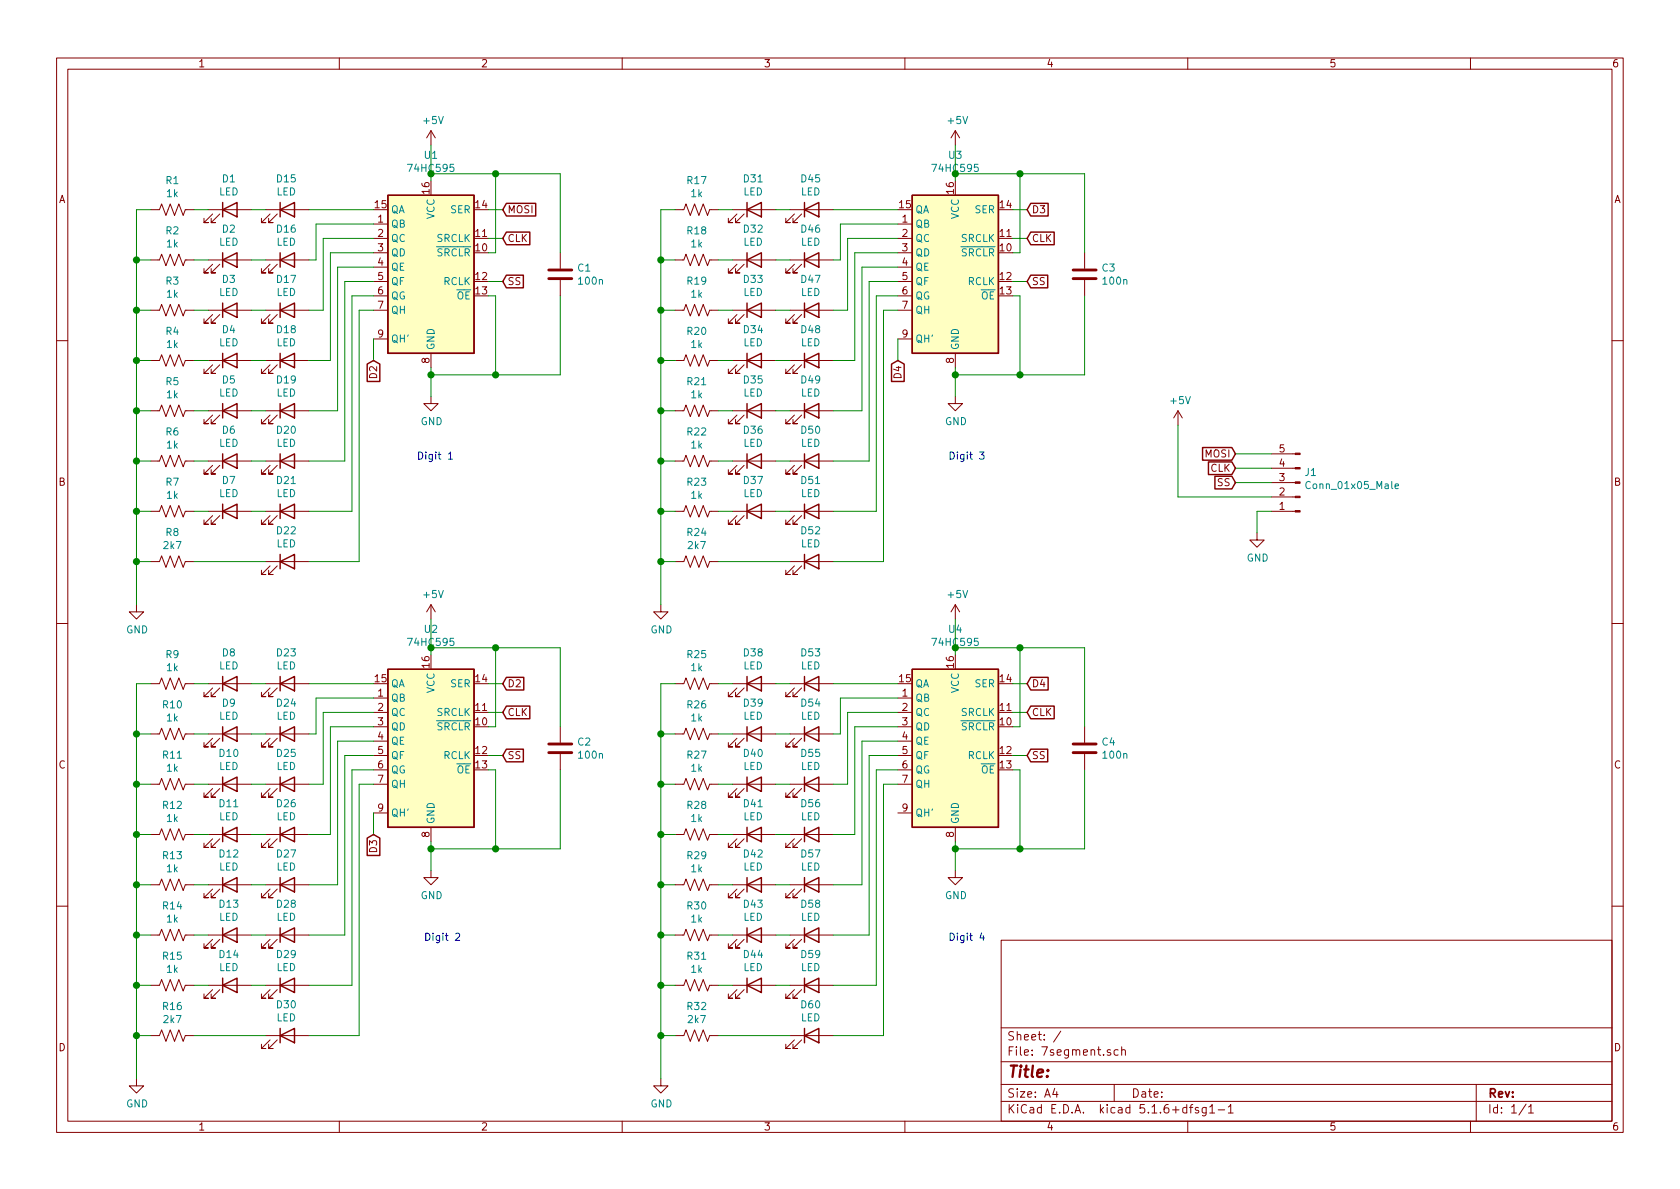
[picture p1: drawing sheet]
<svg xmlns="http://www.w3.org/2000/svg" width="297mm" height="210mm" viewBox="0 0 297 210" stroke-linecap="round" stroke-linejoin="round" font-family="sans-serif">
<g fill="none" stroke="#840000" stroke-width=".18">
<path d="M10 10.3h277v189.9h-277zM12 12.2h273v186.1h-273zM60 10.3v1.9M110 10.3v1.9M160 10.3v1.9M210 10.3v1.9M260 10.3v1.9M26.7 37.1h1.5l.4-1 .7 2 .8-2 .8 2 .7-2 .8 2 .4-1h1.5M36.8 37.1h7.6M37.6 37.8l-1.5 1.6h.7h-.7v-.8M38.9 37.8l-1.6 1.6h.8h-.8v-.8M47 37.1h7.6"/>
<path d="M47.8 37.8l-1.6 1.6h.8h-.8v-.8M49 37.8l-1.5 1.6h.8h-.8v-.8M66 39.6h2.6M76.2 23.1v2.5M76.2 23.1l-.8 1.3M76.2 23.1l.8 1.3M119.4 37.1h1.5l.4-1 .7 2 .8-2 .8 2 .7-2 .8 2 .4-1h1.5M129.5 37.1h7.7M130.3 37.8l-1.5 1.6h.7h-.7v-.8M131.6 37.8l-1.6 1.6h.8h-.8v-.8M139.7 37.1h7.6M140.5 37.8l-1.6 1.6h.8h-.8v-.8"/>
<path d="M141.7 37.8l-1.5 1.6h.8h-.8v-.8M158.7 39.6h2.6M168.9 23.1v2.5M168.9 23.1l-.8 1.3M168.9 23.1l.8 1.3M26.7 46h1.5l.4-1 .7 2 .8-2 .8 2 .7-2 .8 2 .4-1h1.5M26.7 54.9h1.5l.4-1.1 .7 2.1 .8-2.1 .8 2.1 .7-2.1 .8 2.1 .4-1h1.5M36.8 46h7.6M36.8 54.9h7.6M37.6 46.7l-1.5 1.6h.7h-.7v-.8M37.6 55.6l-1.5 1.5h.7h-.7v-.7M38.9 46.7l-1.6 1.6h.8h-.8v-.8"/>
<path d="M38.9 55.6l-1.6 1.5h.8h-.8v-.7M47 46h7.6M47 54.9h7.6M47.8 46.7l-1.6 1.6h.8h-.8v-.8M47.8 55.6l-1.6 1.5h.8h-.8v-.7M49 46.7l-1.5 1.6h.8h-.8v-.8M49 55.6l-1.5 1.5h.8h-.8v-.7M66 42.2h2.6M66 44.7h2.6M66 47.2h2.6M66 49.8h2.6M66 52.3h2.6"/>
<path d="M66 54.9h2.6M66 59.9h2.6M99.1 44.7v2.8M99.1 49.5v2.8M119.4 54.9h1.5l.4-1.1 .7 2.1 .8-2.1 .8 2.1 .7-2.1 .8 2.1 .4-1h1.5M119.4 46h1.5l.4-1 .7 2 .8-2 .8 2 .7-2 .8 2 .4-1h1.5M129.5 46h7.7M129.5 54.9h7.7M130.3 46.7l-1.5 1.6h.7h-.7v-.8M130.3 55.6l-1.5 1.5h.7h-.7v-.7M131.6 46.7l-1.6 1.6h.8h-.8v-.8M131.6 55.6l-1.6 1.5h.8h-.8v-.7"/>
<path d="M139.7 46h7.6M139.7 54.9h7.6M140.5 55.6l-1.6 1.5h.8h-.8v-.7M140.5 46.7l-1.6 1.6h.8h-.8v-.8M141.7 55.6l-1.5 1.5h.8h-.8v-.7M141.7 46.7l-1.5 1.6h.8h-.8v-.8M158.7 42.2h2.6M158.7 44.7h2.6M158.7 47.2h2.6M158.7 49.8h2.6M158.7 52.3h2.6M158.7 54.9h2.6"/>
<path d="M158.7 59.9h2.6M191.8 44.7v2.8M191.8 49.5v2.8M10 60.2h2M26.7 63.7h1.5l.4-1 .7 2.1 .8-2.1 .8 2.1 .7-2.1 .8 2.1 .4-1.1h1.5M26.7 72.6h1.5l.4-1 .7 2.1 .8-2.1 .8 2.1 .7-2.1 .8 2.1 .4-1.1h1.5M36.8 63.7h7.6M36.8 72.6h7.6M37.6 64.5l-1.5 1.5h.7h-.7v-.7M37.6 73.4l-1.5 1.5h.7h-.7v-.7M38.9 64.5l-1.6 1.5h.8h-.8v-.7M38.9 73.4l-1.6 1.5h.8h-.8v-.7"/>
<path d="M47 63.7h7.6M47 72.6h7.6M47.8 64.5l-1.6 1.5h.8h-.8v-.7M47.8 73.4l-1.6 1.5h.8h-.8v-.7M49 64.5l-1.5 1.5h.8h-.8v-.7M49 73.4l-1.5 1.5h.8h-.8v-.7M76.2 70.1v1.3h1.3l-1.3 1.2-1.3-1.2h1.3M76.2 62.5v2.5M119.4 72.6h1.5l.4-1 .7 2.1 .8-2.1 .8 2.1 .7-2.1 .8 2.1 .4-1.1h1.5M119.4 63.7h1.5l.4-1 .7 2.1 .8-2.1 .8 2.1 .7-2.1 .8 2.1 .4-1.1h1.5M129.5 63.7h7.7M129.5 72.6h7.7"/>
<path d="M130.3 73.4l-1.5 1.5h.7h-.7v-.7M130.3 64.5l-1.5 1.5h.7h-.7v-.7M131.6 73.4l-1.6 1.5h.8h-.8v-.7M131.6 64.5l-1.6 1.5h.8h-.8v-.7M139.7 63.7h7.6M139.7 72.6h7.6M140.5 73.4l-1.6 1.5h.8h-.8v-.7M140.5 64.5l-1.6 1.5h.8h-.8v-.7M141.7 73.4l-1.5 1.5h.8h-.8v-.7M141.7 64.5l-1.5 1.5h.8h-.8v-.7M168.9 70.1v1.3h1.3l-1.3 1.2-1.3-1.2h1.3M168.9 62.5v2.5"/>
<path d="M208.3 72.6l-.8 1.3M208.3 72.6v2.6M208.3 72.6l.7 1.3M285 60.2h2M26.7 81.5h1.5l.4-1 .7 2 .8-2 .8 2 .7-2 .8 2 .4-1h1.5M26.7 99.3h1.5l.4-1 .7 2 .8-2 .8 2 .7-2 .8 2 .4-1h1.5M26.7 90.4h1.5l.4-1 .7 2 .8-2 .8 2 .7-2 .8 2 .4-1h1.5M36.8 90.4h7.6M36.8 81.5h7.6M37.6 82.3l-1.5 1.5h.7h-.7v-.7M37.6 91.2l-1.5 1.5h.7h-.7v-.8M38.9 82.3l-1.6 1.5h.8h-.8v-.7"/>
<path d="M38.9 91.2l-1.6 1.5h.8h-.8v-.8M47 90.4h7.6M47 99.3h7.6M47 81.5h7.6M47.8 82.3l-1.6 1.5h.8h-.8v-.7M47.8 91.2l-1.6 1.5h.8h-.8v-.8M49 82.3l-1.5 1.5h.8h-.8v-.7M49 91.2l-1.5 1.5h.8h-.8v-.8M119.4 99.3h1.5l.4-1 .7 2 .8-2 .8 2 .7-2 .8 2 .4-1h1.5M119.4 81.5h1.5l.4-1 .7 2 .8-2 .8 2 .7-2 .8 2 .4-1h1.5M119.4 90.4h1.5l.4-1 .7 2 .8-2 .8 2 .7-2 .8 2 .4-1h1.5M129.5 90.4h7.7"/>
<path d="M129.5 81.5h7.7M130.3 82.3l-1.5 1.5h.7h-.7v-.7M130.3 91.2l-1.5 1.5h.7h-.7v-.8M131.6 82.3l-1.6 1.5h.8h-.8v-.7M131.6 91.2l-1.6 1.5h.8h-.8v-.8M139.7 90.4h7.6M139.7 99.3h7.6M139.7 81.5h7.6M140.5 91.2l-1.6 1.5h.8h-.8v-.8M140.5 82.3l-1.6 1.5h.8h-.8v-.7M141.7 91.2l-1.5 1.5h.8h-.8v-.8M141.7 82.3l-1.5 1.5h.8h-.8v-.7"/>
<path d="M222.2 94.2v1.3h1.3l-1.3 1.3-1.2-1.3h1.2M224.8 80.3h4.2M224.8 82.8h4.2M224.8 85.3h4.2M224.8 87.9h4.2M224.8 90.4h4.2M10 110.3h2M24.1 106.9v1.3h1.3l-1.3 1.3-1.2-1.3h1.2M47.8 100.1l-1.6 1.5h.8h-.8v-.8M49 100.1l-1.5 1.5h.8h-.8v-.8M76.2 106.9v2.6M76.2 106.9l-.8 1.3"/>
<path d="M76.2 106.9l.8 1.3M116.8 106.9v1.3h1.3l-1.3 1.3-1.2-1.3h1.2M140.5 100.1l-1.6 1.5h.8h-.8v-.8M141.7 100.1l-1.5 1.5h.8h-.8v-.8M168.9 106.9l-.8 1.3M168.9 106.9v2.6M168.9 106.9l.8 1.3M285 110.3h2M26.7 120.9h1.5l.4-1 .7 2 .8-2 .8 2 .7-2 .8 2 .4-1h1.5M26.7 129.8h1.5l.4-1 .7 2 .8-2 .8 2 .7-2 .8 2 .4-1h1.5M26.7 138.7h1.5l.4-1 .7 2 .8-2 .8 2 .7-2 .8 2 .4-1h1.5M36.8 138.7h7.6"/>
<path d="M36.8 120.9h7.6M36.8 129.8h7.6M37.6 139.4l-1.5 1.6h.7h-.7v-.8M37.6 121.7l-1.5 1.5h.7h-.7v-.8M37.6 130.6l-1.5 1.5h.7h-.7v-.8M38.9 139.4l-1.6 1.6h.8h-.8v-.8M38.9 121.7l-1.6 1.5h.8h-.8v-.8M38.9 130.6l-1.6 1.5h.8h-.8v-.8M47 138.7h7.6M47 120.9h7.6M47 129.8h7.6M47.8 121.7l-1.6 1.5h.8h-.8v-.8"/>
<path d="M47.8 130.6l-1.6 1.5h.8h-.8v-.8M47.8 139.4l-1.6 1.6h.8h-.8v-.8M49 121.7l-1.5 1.5h.8h-.8v-.8M49 130.6l-1.5 1.5h.8h-.8v-.8M49 139.4l-1.5 1.6h.8h-.8v-.8M66 138.7h2.6M66 123.4h2.6M66 126h2.6M66 128.5h2.6M66 131.1h2.6M66 133.6h2.6M66 136.1h2.6"/>
<path d="M99.1 128.5v2.8M99.1 133.3v2.8M119.4 129.8h1.5l.4-1 .7 2 .8-2 .8 2 .7-2 .8 2 .4-1h1.5M119.4 138.7h1.5l.4-1 .7 2 .8-2 .8 2 .7-2 .8 2 .4-1h1.5M119.4 120.9h1.5l.4-1 .7 2 .8-2 .8 2 .7-2 .8 2 .4-1h1.5M129.5 138.7h7.7M129.5 120.9h7.7M129.5 129.8h7.7M130.3 121.7l-1.5 1.5h.7h-.7v-.8M130.3 130.6l-1.5 1.5h.7h-.7v-.8M130.3 139.4l-1.5 1.6h.7h-.7v-.8M131.6 121.7l-1.6 1.5h.8h-.8v-.8"/>
<path d="M131.6 130.6l-1.6 1.5h.8h-.8v-.8M131.6 139.4l-1.6 1.6h.8h-.8v-.8M139.7 138.7h7.6M139.7 120.9h7.6M139.7 129.8h7.6M140.5 130.6l-1.6 1.5h.8h-.8v-.8M140.5 139.4l-1.6 1.6h.8h-.8v-.8M140.5 121.7l-1.6 1.5h.8h-.8v-.8M141.7 130.6l-1.5 1.5h.8h-.8v-.8M141.7 139.4l-1.5 1.6h.8h-.8v-.8M141.7 121.7l-1.5 1.5h.8h-.8v-.8M158.7 138.7h2.6"/>
<path d="M158.7 123.4h2.6M158.7 126h2.6M158.7 128.5h2.6M158.7 131.1h2.6M158.7 133.6h2.6M158.7 136.1h2.6M191.8 128.5v2.8M191.8 133.3v2.8M26.7 147.6h1.5l.4-1 .7 2 .8-2 .8 2 .7-2 .8 2 .4-1h1.5M26.7 156.5h1.5l.4-1.1 .7 2.1 .8-2.1 .8 2.1 .7-2.1 .8 2.1 .4-1h1.5M36.8 147.6h7.6M36.8 156.5h7.6"/>
<path d="M37.6 148.3l-1.5 1.6h.7h-.7v-.8M37.6 157.2l-1.5 1.5h.7h-.7v-.7M38.9 148.3l-1.6 1.6h.8h-.8v-.8M38.9 157.2l-1.6 1.5h.8h-.8v-.7M47 147.6h7.6M47 156.5h7.6M47.8 148.3l-1.6 1.6h.8h-.8v-.8M47.8 157.2l-1.6 1.5h.8h-.8v-.7M49 148.3l-1.5 1.6h.8h-.8v-.8M49 157.2l-1.5 1.5h.8h-.8v-.7M66 143.8h2.6M76.2 153.9v1.3h1.3l-1.3 1.3-1.3-1.3h1.3"/>
<path d="M76.2 146.3v2.5M119.4 156.5h1.5l.4-1.1 .7 2.1 .8-2.1 .8 2.1 .7-2.1 .8 2.1 .4-1h1.5M119.4 147.6h1.5l.4-1 .7 2 .8-2 .8 2 .7-2 .8 2 .4-1h1.5M129.5 147.6h7.7M129.5 156.5h7.7M130.3 157.2l-1.5 1.5h.7h-.7v-.7M130.3 148.3l-1.5 1.6h.7h-.7v-.8M131.6 157.2l-1.6 1.5h.8h-.8v-.7M131.6 148.3l-1.6 1.6h.8h-.8v-.8M139.7 147.6h7.6M139.7 156.5h7.6M140.5 157.2l-1.6 1.5h.8h-.8v-.7"/>
<path d="M140.5 148.3l-1.6 1.6h.8h-.8v-.8M141.7 157.2l-1.5 1.5h.8h-.8v-.7M141.7 148.3l-1.5 1.6h.8h-.8v-.8M158.7 143.8h2.6M168.9 153.9v1.3h1.3l-1.3 1.3-1.3-1.3h1.3M168.9 146.3v2.5M10 160.2h2M26.7 174.2h1.5l.4-1 .7 2.1 .8-2.1 .8 2.1 .7-2.1 .8 2.1 .4-1.1h1.5M26.7 165.3h1.5l.4-1 .7 2.1 .8-2.1 .8 2.1 .7-2.1 .8 2.1 .4-1.1h1.5M36.8 174.2h7.6M36.8 165.3h7.6M37.6 175l-1.5 1.5h.7h-.7v-.7"/>
<path d="M37.6 166.1l-1.5 1.5h.7h-.7v-.7M38.9 175l-1.6 1.5h.8h-.8v-.7M38.9 166.1l-1.6 1.5h.8h-.8v-.7M47 174.2h7.6M47 165.3h7.6M47.8 175l-1.6 1.5h.8h-.8v-.7M47.8 166.1l-1.6 1.5h.8h-.8v-.7M49 175l-1.5 1.5h.8h-.8v-.7M49 166.1l-1.5 1.5h.8h-.8v-.7M119.4 165.3h1.5l.4-1 .7 2.1 .8-2.1 .8 2.1 .7-2.1 .8 2.1 .4-1.1h1.5M119.4 174.2h1.5l.4-1 .7 2.1 .8-2.1 .8 2.1 .7-2.1 .8 2.1 .4-1.1h1.5M129.5 174.2h7.7"/>
<path d="M129.5 165.3h7.7M130.3 175l-1.5 1.5h.7h-.7v-.7M130.3 166.1l-1.5 1.5h.7h-.7v-.7M131.6 175l-1.6 1.5h.8h-.8v-.7M131.6 166.1l-1.6 1.5h.8h-.8v-.7M139.7 174.2h7.6M139.7 165.3h7.6M140.5 166.1l-1.6 1.5h.8h-.8v-.7M140.5 175l-1.6 1.5h.8h-.8v-.7M141.7 166.1l-1.5 1.5h.8h-.8v-.7M141.7 175l-1.5 1.5h.8h-.8v-.7M177 166.3h108v32h-108z"/>
<path d="M285 160.2h2M24.1 190.7v1.3h1.3l-1.3 1.3-1.2-1.3h1.2M26.7 183.1h1.5l.4-1 .7 2 .8-2 .8 2 .7-2 .8 2 .4-1h1.5M47 183.1h7.6M47.8 183.9l-1.6 1.5h.8h-.8v-.7M49 183.9l-1.5 1.5h.8h-.8v-.7M60 198.3v1.9M110 198.3v1.9M116.8 190.7v1.3h1.3l-1.3 1.3-1.2-1.3h1.2M119.4 183.1h1.5l.4-1 .7 2 .8-2 .8 2 .7-2 .8 2 .4-1h1.5M139.7 183.1h7.6M140.5 183.9l-1.6 1.5h.8h-.8v-.7"/>
<path d="M141.7 183.9l-1.5 1.5h.8h-.8v-.7M160 198.3v1.9M177 194.8h108M177 191.8h108M177 187.8h108M177 181.8h108M186.5 192.5l-.4 1h1M186.8 193v1M187.6 182.3l-1.3 2M196.3 185.7a.37 .37 0 0 0-.5 .1v.2l.5 .2 .1 .1-.2 .3-.4-.1M197 191.8v3M197.7 185.7l-.4-.1-.3 .3 .1 .6 .2 .1 .4-.1"/>
<path d="M198.3 185.7h.1a.37 .37 0 0 1 .6 .1v.8M198.3 185.1v1.5M210 198.3v1.9M210.3 195.8h.6M210.9 195.3l-.4 .2v1.3M211.9 195.9l-.4-.1-.2 .2 .1 .3 .5 .1v.3h-.6M213.3 195.8v1.2l-.3 .3h-.4M213.3 195.9l-.5-.1-.3 .3 .1 .6 .2 .1 .5-.1M213.9 195.8l.4-.5v1.5M213.9 196.8h.9M215.4 196.3h1.1M217.2 195.8l.4-.5v1.5"/>
<path d="M217.2 196.8h.8M260 198.3v1.9M261 191.8v6.5M269.8 195.2l-1.2 2M270.3 195.8l.4-.5v1.5M270.3 196.8h.8"/>
</g>
<g fill="none" stroke="#840000" stroke-width=".25">
<path d="M39.4 37.1l2.5-1.3v2.5zM39.4 35.8v2.5M49.5 37.1l2.6-1.3v2.5zM49.5 35.8v2.5M68.6 34.5h15.2v28h-15.2zM89.5 36h5.2v2.2h-5.2l-.6-1.1zM132.1 37.1l2.5-1.3v2.5zM132.1 35.8v2.5M142.2 37.1l2.6-1.3v2.5zM142.2 35.8v2.5M161.3 34.5h15.2v28h-15.2zM182.2 36h3.1v2.2h-3.1l-.6-1.1z"/>
<path d="M39.4 46l2.5-1.3v2.5zM39.4 54.9l2.5-1.3v2.5zM39.4 44.7v2.5M39.4 53.6v2.5M49.5 46l2.6-1.3v2.5zM49.5 54.9l2.6-1.3v2.5zM49.5 44.7v2.5M49.5 53.6v2.5M89.5 41h4.2v2.3h-4.2l-.6-1.1zM89.5 48.7h3v2.2h-3l-.6-1.1zM132.1 46l2.5-1.3v2.5zM132.1 54.9l2.5-1.3v2.5z"/>
<path d="M132.1 44.7v2.5M132.1 53.6v2.5M142.2 54.9l2.6-1.3v2.5zM142.2 46l2.6-1.3v2.5zM142.2 44.7v2.5M142.2 53.6v2.5M182.2 41h4.2v2.3h-4.2l-.6-1.1zM182.2 48.7h3v2.2h-3l-.6-1.1zM39.4 63.7l2.5-1.2v2.5zM39.4 72.6l2.5-1.2v2.5zM39.4 62.5v2.5M39.4 71.4v2.5"/>
<path d="M49.5 63.7l2.6-1.2v2.5zM49.5 72.6l2.6-1.2v2.5zM49.5 62.5v2.5M49.5 71.4v2.5M64.9 64.4l1.1-.7 1.2 .7v3.1h-2.3zM132.1 72.6l2.5-1.2v2.5zM132.1 63.7l2.5-1.2v2.5zM132.1 62.5v2.5M132.1 71.4v2.5M142.2 72.6l2.6-1.2v2.5zM142.2 63.7l2.6-1.2v2.5zM142.2 62.5v2.5"/>
<path d="M142.2 71.4v2.5M157.6 64.4l1.1-.7 1.2 .7v3.1h-2.3zM212.6 79.1h5.2l.6 1.2-.6 1.1h-5.2zM39.4 81.5l2.5-1.2v2.5zM39.4 90.4l2.5-1.3v2.6zM39.4 80.3v2.5M39.4 89.1v2.6M49.5 81.5l2.6-1.2v2.5zM49.5 99.3l2.6-1.3v2.6zM49.5 90.4l2.6-1.3v2.6zM49.5 80.3v2.5M49.5 89.1v2.6"/>
<path d="M49.5 98v2.6M132.1 81.5l2.5-1.2v2.5zM132.1 90.4l2.5-1.3v2.6zM132.1 80.3v2.5M132.1 89.1v2.6M142.2 90.4l2.6-1.3v2.6zM142.2 81.5l2.6-1.2v2.5zM142.2 99.3l2.6-1.3v2.6zM142.2 80.3v2.5M142.2 89.1v2.6M142.2 98v2.6M213.7 81.7h4.1l.6 1.1-.6 1.1h-4.1z"/>
<path d="M214.8 84.2h3l.6 1.1-.6 1.2h-3zM39.4 119.6v2.6M49.5 119.6v2.6M68.6 118.4h15.2v27.9h-15.2zM89.5 119.8h3.1v2.2h-3.1l-.6-1.1zM132.1 119.6v2.6M142.2 119.6v2.6M161.3 118.4h15.2v27.9h-15.2zM182.2 119.8h3.1v2.2h-3.1l-.6-1.1zM39.4 138.7l2.5-1.3v2.5zM39.4 120.9l2.5-1.3v2.6zM39.4 129.8l2.5-1.3v2.6z"/>
<path d="M39.4 128.5v2.6M39.4 137.4v2.5M49.5 120.9l2.6-1.3v2.6zM49.5 129.8l2.6-1.3v2.6zM49.5 138.7l2.6-1.3v2.5zM49.5 128.5v2.6M49.5 137.4v2.5M89.5 132.5h3v2.2h-3l-.6-1.1zM89.5 124.9h4.2v2.2h-4.2l-.6-1.1zM132.1 120.9l2.5-1.3v2.6zM132.1 129.8l2.5-1.3v2.6zM132.1 138.7l2.5-1.3v2.5z"/>
<path d="M132.1 128.5v2.6M132.1 137.4v2.5M142.2 129.8l2.6-1.3v2.6zM142.2 138.7l2.6-1.3v2.5zM142.2 120.9l2.6-1.3v2.6zM142.2 128.5v2.6M142.2 137.4v2.5M182.2 132.5h3v2.2h-3l-.6-1.1zM182.2 124.9h4.2v2.2h-4.2l-.6-1.1zM39.4 147.6l2.5-1.3v2.5zM39.4 156.5l2.5-1.3v2.5zM39.4 146.3v2.5"/>
<path d="M39.4 155.2v2.5M49.5 147.6l2.6-1.3v2.5zM49.5 156.5l2.6-1.3v2.5zM49.5 146.3v2.5M49.5 155.2v2.5M64.9 148.2l1.1-.6 1.2 .6v3.1h-2.3zM132.1 156.5l2.5-1.3v2.5zM132.1 147.6l2.5-1.3v2.5zM132.1 146.3v2.5M132.1 155.2v2.5M142.2 156.5l2.6-1.3v2.5zM142.2 147.6l2.6-1.3v2.5z"/>
<path d="M142.2 146.3v2.5M142.2 155.2v2.5M39.4 174.2l2.5-1.2v2.5zM39.4 165.3l2.5-1.2v2.5zM39.4 164.1v2.5M39.4 173v2.5M49.5 174.2l2.6-1.2v2.5zM49.5 165.3l2.6-1.2v2.5zM49.5 164.1v2.5M49.5 173v2.5M132.1 174.2l2.5-1.2v2.5zM132.1 165.3l2.5-1.2v2.5z"/>
<path d="M132.1 164.1v2.5M132.1 173v2.5M142.2 165.3l2.6-1.2v2.5zM142.2 174.2l2.6-1.2v2.5zM142.2 164.1v2.5M142.2 173v2.5M49.5 183.1l2.6-1.2v2.5zM49.5 181.9v2.5M142.2 183.1l2.6-1.2v2.5zM142.2 181.9v2.5"/>
</g>
<g fill="#ffffc2" stroke="#ffffc2" stroke-width=".18">
<path d="M68.6 118.4h15.2v27.9h-15.2z"/>
<path d="M161.3 34.5h15.2v28h-15.2z"/>
<path d="M161.3 118.4h15.2v27.9h-15.2z"/>
<path d="M68.6 34.5h15.2v28h-15.2z"/>
</g>
<g fill="#840000" stroke="#840000" stroke-width=".18">
<path d="M229 80.1h.9v.3h-.9z"/>
<path d="M229 82.7h.9v.2h-.9z"/>
<path d="M229 85.2h.9v.3h-.9z"/>
<path d="M229 87.8h.9v.2h-.9z"/>
<path d="M229 90.3h.9v.2h-.9z"/>
</g>
<path d="M246.7 86l.6-.1-.1-.3h-.4l-.1 .1v.7h.5" fill="none" stroke="#008484" stroke-width=".18"/>
<path d="M97 49.3h4.1M97 47.7h4.1M189.7 49.3h4.1M189.7 47.7h4.1M97 133.1h4.1M97 131.6h4.1M189.7 133.1h4.1M189.7 131.6h4.1" fill="none" stroke="#840000" stroke-width=".51"/>
<g fill="none" stroke="#008400" stroke-width=".18">
<path d="M26.7 37.1h-2.6v69.8M34.3 37.1h2.5M44.4 37.1h2.6M54.6 37.1h11.4M66 39.6h-10.1v6.4h-1.3M76.2 30.7h22.9v14M76.2 25.6v6.4M86.4 37.1h2.5M87.6 30.7v14h-1.2M119.4 37.1h-2.6v69.8M127 37.1h2.5M137.2 37.1h2.5"/>
<path d="M147.3 37.1h11.4M158.7 39.6h-10.1v6.4h-1.3M168.9 25.6v6.4M168.9 30.7h22.9v14M179.1 37.1h2.5M180.3 30.7v14h-1.2M24.1 46h2.6M24.1 54.9h2.6M34.3 46h2.5M34.3 54.9h2.5M44.4 46h2.6M44.4 54.9h2.6"/>
<path d="M66 44.7h-7.6v19h-3.8M66 47.2h-6.3v25.4h-5.1M66 49.8h-5v31.7h-6.4M66 42.2h-8.9v12.7h-2.5M66 54.9h-2.5v44.4h-8.9M66 52.3h-3.8v38.1h-7.6M66 59.9v3.8M86.4 49.8h2.5M86.4 42.2h2.5M86.4 52.3h1.2v14M99.1 52.3v14h-22.9M116.8 46h2.6"/>
<path d="M116.8 54.9h2.6M127 46h2.5M127 54.9h2.5M137.2 46h2.5M137.2 54.9h2.5M158.7 44.7h-7.6v19h-3.8M158.7 59.9v3.8M158.7 47.2h-6.3v25.4h-5.1M158.7 49.8h-5v31.7h-6.4M158.7 54.9h-2.5v44.4h-8.9M158.7 42.2h-8.8v12.7h-2.6M158.7 52.3h-3.8v38.1h-7.6"/>
<path d="M179.1 52.3h1.2v14M179.1 49.8h2.5M179.1 42.2h2.5M191.8 52.3v14h-22.9M24.1 72.6h2.6M24.1 63.7h2.6M34.3 72.6h2.5M34.3 63.7h2.5M44.4 72.6h2.6M44.4 63.7h2.6M76.2 65v5.1M116.8 72.6h2.6"/>
<path d="M116.8 63.7h2.6M127 72.6h2.5M127 63.7h2.5M137.2 72.6h2.5M137.2 63.7h2.5M168.9 65v5.1M208.3 75.2v12.7h16.5M24.1 81.5h2.6M24.1 90.4h2.6M24.1 99.3h2.6M34.3 81.5h2.5M34.3 90.4h2.5"/>
<path d="M34.3 99.3h12.7M44.4 81.5h2.6M44.4 90.4h2.6M116.8 81.5h2.6M116.8 90.4h2.6M116.8 99.3h2.6M127 81.5h2.5M127 90.4h2.5M127 99.3h12.7M137.2 81.5h2.5M137.2 90.4h2.5M218.4 80.3h6.4"/>
<path d="M218.4 85.3h6.4M218.4 82.8h6.4M224.8 90.4h-2.6v3.8M76.2 114.5h22.9v14M76.2 109.5v6.3M87.6 114.5v14h-1.2M168.9 109.5v6.3M168.9 114.5h22.9v14M180.3 114.5v14h-1.2M24.1 129.8h2.6M24.1 138.7h2.6M26.7 120.9h-2.6v69.8"/>
<path d="M34.3 129.8h2.5M34.3 120.9h2.5M34.3 138.7h2.5M44.4 129.8h2.6M44.4 120.9h2.6M44.4 138.7h2.6M54.6 120.9h11.4M66 123.4h-10.1v6.4h-1.3M66 133.6h-5v31.7h-6.4M66 128.5h-7.6v19.1h-3.8M66 126h-8.9v12.7h-2.5M66 136.1h-3.8v38.1h-7.6"/>
<path d="M66 138.7h-2.5v44.4h-8.9M66 131.1h-6.3v25.4h-5.1M86.4 120.9h2.5M86.4 133.6h2.5M86.4 126h2.5M86.4 136.1h1.2v14M99.1 136.1v14h-22.9M116.8 129.8h2.6M116.8 138.7h2.6M119.4 120.9h-2.6v69.8M127 129.8h2.5M127 120.9h2.5"/>
<path d="M127 138.7h2.5M137.2 129.8h2.5M137.2 120.9h2.5M137.2 138.7h2.5M147.3 120.9h11.4M158.7 123.4h-10.1v6.4h-1.3M158.7 128.5h-7.6v19.1h-3.8M158.7 131.1h-6.3v25.4h-5.1M158.7 138.7h-2.5v44.4h-8.9M158.7 133.6h-5v31.7h-6.4M158.7 136.1h-3.8v38.1h-7.6M158.7 126h-8.8v12.7h-2.6"/>
<path d="M179.1 120.9h2.5M179.1 136.1h1.2v14M179.1 133.6h2.5M179.1 126h2.5M191.8 136.1v14h-22.9M24.1 156.5h2.6M24.1 147.6h2.6M34.3 156.5h2.5M34.3 147.6h2.5M44.4 156.5h2.6M44.4 147.6h2.6M66 143.8v3.8"/>
<path d="M76.2 148.8v5.1M116.8 156.5h2.6M116.8 147.6h2.6M127 156.5h2.5M127 147.6h2.5M137.2 156.5h2.5M137.2 147.6h2.5M168.9 148.8v5.1M24.1 165.3h2.6M24.1 174.2h2.6M34.3 165.3h2.5M34.3 174.2h2.5"/>
<path d="M44.4 165.3h2.6M44.4 174.2h2.6M116.8 165.3h2.6M116.8 174.2h2.6M127 165.3h2.5M127 174.2h2.5M137.2 165.3h2.5M137.2 174.2h2.5M24.1 183.1h2.6M34.3 183.1h12.7M116.8 183.1h2.6M127 183.1h12.7"/>
</g>
<path d="M173.2 79.9h.8l-.4 .5 .3 .1v.6l-.1 .1-.6-.1M79.3 80.3l.4-.4v1.3M79.3 81.2h.7M80.6 165.1l.5-.1 .2 .4-.1 .2-.7 .7h.8M173.6 165l-.3 .9h.8M173.9 165.4v.9" fill="none" stroke="#0000c2" stroke-width=".18"/>
<g fill="#008400" stroke="#008400" stroke-width=".25">
<circle cx="116.8" cy="90.4" r=".51"/>
<circle cx="116.8" cy="72.6" r=".51"/>
<circle cx="24.1" cy="174.2" r=".51"/>
<circle cx="87.6" cy="66.3" r=".51"/>
<circle cx="180.3" cy="150.1" r=".51"/>
<circle cx="180.3" cy="114.5" r=".51"/>
<circle cx="180.3" cy="66.3" r=".51"/>
<circle cx="180.3" cy="30.7" r=".51"/>
<circle cx="87.6" cy="150.1" r=".51"/>
<circle cx="87.6" cy="114.5" r=".51"/>
<circle cx="168.9" cy="66.3" r=".51"/>
<circle cx="24.1" cy="147.6" r=".51"/>
<circle cx="24.1" cy="72.6" r=".51"/>
<circle cx="116.8" cy="183.1" r=".51"/>
<circle cx="24.1" cy="63.7" r=".51"/>
<circle cx="116.8" cy="129.8" r=".51"/>
<circle cx="24.1" cy="183.1" r=".51"/>
<circle cx="116.8" cy="138.7" r=".51"/>
<circle cx="24.1" cy="54.9" r=".51"/>
<circle cx="24.1" cy="81.5" r=".51"/>
<circle cx="116.8" cy="147.6" r=".51"/>
<circle cx="24.1" cy="129.8" r=".51"/>
<circle cx="24.1" cy="46" r=".51"/>
<circle cx="116.8" cy="156.5" r=".51"/>
<circle cx="24.1" cy="99.3" r=".51"/>
<circle cx="116.8" cy="165.3" r=".51"/>
<circle cx="24.1" cy="138.7" r=".51"/>
<circle cx="76.2" cy="150.1" r=".51"/>
<circle cx="76.2" cy="114.5" r=".51"/>
<circle cx="116.8" cy="81.5" r=".51"/>
<circle cx="76.2" cy="30.7" r=".51"/>
<circle cx="116.8" cy="174.2" r=".51"/>
<circle cx="24.1" cy="165.3" r=".51"/>
<circle cx="116.8" cy="63.7" r=".51"/>
<circle cx="24.1" cy="156.5" r=".51"/>
<circle cx="116.8" cy="54.9" r=".51"/>
<circle cx="87.6" cy="30.7" r=".51"/>
<circle cx="168.9" cy="114.5" r=".51"/>
<circle cx="116.8" cy="46" r=".51"/>
<circle cx="116.8" cy="99.3" r=".51"/>
<circle cx="76.2" cy="66.3" r=".51"/>
<circle cx="168.9" cy="150.1" r=".51"/>
<circle cx="24.1" cy="90.4" r=".51"/>
<circle cx="168.9" cy="30.7" r=".51"/>
</g>
<text font-size="2.8" fill="#840000" x="178" y="190.5">Title:</text>
<g font-size="2.1" fill="#840000">
<text x="178" y="184">Sheet: /</text>
<text x="178" y="186.7">File: 7segment.sch</text>
<text x="178" y="196.9">KiCad E.D.A. kicad 5.1.6+dfsg1-1</text>
<text x="178" y="194.1">Size: A4</text>
<text x="200" y="194.1">Date:</text>
<text x="263" y="194.1">Rev:</text>
<text x="263" y="196.9">Id: 1/1</text>
</g>
<g font-size="1.8" fill="#840000">
<text x="35" y="11.9">1</text>
<text x="85" y="11.9">2</text>
<text x="135" y="11.9">3</text>
<text x="185" y="11.9">4</text>
<text x="235" y="11.9">5</text>
<text x="285" y="11.9">6</text>
<text x="10.4" y="35.9">A</text>
<text x="75.9" y="34.2" transform="rotate(-90 75.9 34.2)">16</text>
<text x="168.7" y="34.2" transform="rotate(-90 168.7 34.2)">16</text>
<text x="285.4" y="35.9">A</text>
<text x="66.3" y="36.8">15</text>
<text x="66.8" y="39.4">1</text>
<text x="66.8" y="41.9">2</text>
<text x="84.1" y="41.9">11</text>
<text x="84.1" y="36.8">14</text>
<text x="89.7" y="37.7">MOSI</text>
<text x="159.1" y="36.8">15</text>
<text x="159.5" y="39.4">1</text>
<text x="159.5" y="41.9">2</text>
<text x="176.8" y="41.9">11</text>
<text x="176.8" y="36.8">14</text>
<text x="182.4" y="37.7">D3</text>
<text x="66.8" y="44.4">3</text>
<text x="66.8" y="47">4</text>
<text x="84.1" y="44.4">10</text>
<text x="89.7" y="42.8">CLK</text>
<text x="159.5" y="44.4">3</text>
<text x="159.5" y="47">4</text>
<text x="176.8" y="44.4">10</text>
<text x="182.4" y="42.8">CLK</text>
<text x="66.8" y="49.5">5</text>
<text x="66.8" y="52.1">6</text>
<text x="84.1" y="49.5">12</text>
<text x="84.1" y="52.1">13</text>
<text x="89.7" y="50.4">SS</text>
<text x="159.5" y="49.5">5</text>
<text x="159.5" y="52.1">6</text>
<text x="176.8" y="49.5">12</text>
<text x="176.8" y="52.1">13</text>
<text x="182.4" y="50.4">SS</text>
<text x="66.8" y="54.6">7</text>
<text x="66.8" y="59.7">9</text>
<text x="159.5" y="54.6">7</text>
<text x="159.5" y="59.7">9</text>
<text x="75.9" y="64.2" transform="rotate(-90 75.9 64.2)">8</text>
<text x="168.7" y="64.2" transform="rotate(-90 168.7 64.2)">8</text>
<text x="66.7" y="66.8" transform="rotate(-90 66.7 66.8)">D2</text>
<text x="159.4" y="66.8" transform="rotate(-90 159.4 66.8)">D4</text>
<text x="213.1" y="80.9">MOSI</text>
<text x="214" y="83.4">CLK</text>
<text x="226.2" y="82.5">4</text>
<text x="226.2" y="80">5</text>
<text x="10.4" y="85.9">B</text>
<text x="215.3" y="86">SS</text>
<text x="226.2" y="87.6">2</text>
<text x="226.2" y="85.1">3</text>
<text x="285.4" y="85.9">B</text>
<text x="226.2" y="90.2">1</text>
<text x="75.9" y="118.1" transform="rotate(-90 75.9 118.1)">16</text>
<text x="168.7" y="118.1" transform="rotate(-90 168.7 118.1)">16</text>
<text x="66.3" y="120.6">15</text>
<text x="66.8" y="123.2">1</text>
<text x="66.8" y="125.7">2</text>
<text x="84.1" y="125.7">11</text>
<text x="84.1" y="120.6">14</text>
<text x="89.7" y="121.5">D2</text>
<text x="159.1" y="120.6">15</text>
<text x="159.5" y="123.2">1</text>
<text x="159.5" y="125.7">2</text>
<text x="176.8" y="125.7">11</text>
<text x="176.8" y="120.6">14</text>
<text x="182.4" y="121.5">D4</text>
<text x="66.8" y="128.3">3</text>
<text x="66.8" y="130.8">4</text>
<text x="84.1" y="128.3">10</text>
<text x="89.7" y="126.6">CLK</text>
<text x="159.5" y="128.3">3</text>
<text x="159.5" y="130.8">4</text>
<text x="176.8" y="128.3">10</text>
<text x="182.4" y="126.6">CLK</text>
<text x="10.4" y="135.9">C</text>
<text x="66.8" y="133.3">5</text>
<text x="66.8" y="135.9">6</text>
<text x="84.1" y="133.3">12</text>
<text x="84.1" y="135.9">13</text>
<text x="89.7" y="134.2">SS</text>
<text x="159.5" y="133.3">5</text>
<text x="159.5" y="135.9">6</text>
<text x="176.8" y="133.3">12</text>
<text x="176.8" y="135.9">13</text>
<text x="182.4" y="134.2">SS</text>
<text x="285.4" y="135.9">C</text>
<text x="66.8" y="138.4">7</text>
<text x="66.8" y="143.5">9</text>
<text x="159.5" y="138.4">7</text>
<text x="159.5" y="143.5">9</text>
<text x="75.9" y="148.1" transform="rotate(-90 75.9 148.1)">8</text>
<text x="168.7" y="148.1" transform="rotate(-90 168.7 148.1)">8</text>
<text x="66.7" y="150.6" transform="rotate(-90 66.7 150.6)">D3</text>
<text x="10.4" y="185.9">D</text>
<text x="285.4" y="185.9">D</text>
<text x="35" y="199.9">1</text>
<text x="85" y="199.9">2</text>
<text x="135" y="199.9">3</text>
<text x="185" y="199.9">4</text>
<text x="235" y="199.9">5</text>
<text x="285" y="199.9">6</text>
</g>
<g font-size="1.8" fill="#008484">
<text x="75" y="21.9">+5V</text>
<text x="167.7" y="21.9">+5V</text>
<text x="75.1" y="28.1">U1</text>
<text x="167.8" y="28.1">U3</text>
<text x="29.4" y="32.6">R1</text>
<text x="29.5" y="34.9">1k</text>
<text x="38.7" y="34.6">LED</text>
<text x="39.3" y="32.3">D1</text>
<text x="48.9" y="34.6">LED</text>
<text x="49" y="32.3">D15</text>
<text x="72.5" y="30.4">74HC595</text>
<text x="121.6" y="32.6">R17</text>
<text x="122.2" y="34.9">1k</text>
<text x="131.4" y="34.6">LED</text>
<text x="131.5" y="32.3">D31</text>
<text x="141.6" y="34.6">LED</text>
<text x="141.7" y="32.3">D45</text>
<text x="165.2" y="30.4">74HC595</text>
<text x="29.4" y="41.4">R2</text>
<text x="39.3" y="41.1">D2</text>
<text x="49" y="41.1">D16</text>
<text x="69.1" y="40.3">QB</text>
<text x="69.1" y="37.7">QA</text>
<text x="76.8" y="38.8" transform="rotate(-90 76.8 38.8)">VCC</text>
<text x="79.7" y="37.7">SER</text>
<text x="121.6" y="41.4">R18</text>
<text x="131.5" y="41.1">D32</text>
<text x="141.7" y="41.1">D46</text>
<text x="161.8" y="40.3">QB</text>
<text x="161.8" y="37.7">QA</text>
<text x="169.5" y="38.8" transform="rotate(-90 169.5 38.8)">VCC</text>
<text x="172.4" y="37.7">SER</text>
<text x="29.5" y="43.8">1k</text>
<text x="38.7" y="43.5">LED</text>
<text x="48.9" y="43.5">LED</text>
<text x="69.1" y="42.8">QC</text>
<text x="69.1" y="45.3">QD</text>
<text x="69.1" y="47.9">QE</text>
<text x="77.2" y="45.3">SRCLR</text>
<text x="77.2" y="42.8">SRCLK</text>
<text x="122.2" y="43.8">1k</text>
<text x="131.4" y="43.5">LED</text>
<text x="141.6" y="43.5">LED</text>
<text x="161.8" y="42.8">QC</text>
<text x="161.8" y="45.3">QD</text>
<text x="161.8" y="47.9">QE</text>
<text x="169.9" y="45.3">SRCLR</text>
<text x="169.9" y="42.8">SRCLK</text>
<text x="29.4" y="50.3">R3</text>
<text x="29.5" y="52.6">1k</text>
<text x="38.7" y="52.3">LED</text>
<text x="39.3" y="50">D3</text>
<text x="48.9" y="52.3">LED</text>
<text x="49" y="50">D17</text>
<text x="69.1" y="50.4">QF</text>
<text x="69.1" y="53">QG</text>
<text x="78.4" y="50.4">RCLK</text>
<text x="80.7" y="53">OE</text>
<text x="102.2" y="48">C1</text>
<text x="102.4" y="50.3">100n</text>
<text x="121.6" y="50.3">R19</text>
<text x="122.2" y="52.6">1k</text>
<text x="131.4" y="52.3">LED</text>
<text x="131.5" y="50">D33</text>
<text x="141.6" y="52.3">LED</text>
<text x="141.7" y="50">D47</text>
<text x="161.8" y="50.4">QF</text>
<text x="161.8" y="53">QG</text>
<text x="171.1" y="50.4">RCLK</text>
<text x="173.5" y="53">OE</text>
<text x="194.9" y="48">C3</text>
<text x="195.1" y="50.3">100n</text>
<text x="29.4" y="59.2">R4</text>
<text x="39.3" y="58.9">D4</text>
<text x="49" y="58.9">D18</text>
<text x="69.1" y="55.5">QH</text>
<text x="121.6" y="59.2">R20</text>
<text x="131.5" y="58.9">D34</text>
<text x="141.7" y="58.9">D48</text>
<text x="161.8" y="55.5">QH</text>
<text x="29.5" y="61.5">1k</text>
<text x="38.7" y="61.2">LED</text>
<text x="48.9" y="61.2">LED</text>
<text x="69.1" y="60.6">QH'</text>
<text x="76.8" y="62" transform="rotate(-90 76.8 62)">GND</text>
<text x="122.2" y="61.5">1k</text>
<text x="131.4" y="61.2">LED</text>
<text x="141.6" y="61.2">LED</text>
<text x="161.8" y="60.6">QH'</text>
<text x="169.5" y="62" transform="rotate(-90 169.5 62)">GND</text>
<text x="29.4" y="68.1">R5</text>
<text x="29.5" y="70.4">1k</text>
<text x="38.7" y="70.1">LED</text>
<text x="39.3" y="67.8">D5</text>
<text x="48.9" y="70.1">LED</text>
<text x="49" y="67.8">D19</text>
<text x="121.6" y="68.1">R21</text>
<text x="122.2" y="70.4">1k</text>
<text x="131.4" y="70.1">LED</text>
<text x="131.5" y="67.8">D35</text>
<text x="141.6" y="70.1">LED</text>
<text x="141.7" y="67.8">D49</text>
<text x="207.1" y="71.5">+5V</text>
<text x="29.4" y="77">R6</text>
<text x="39.3" y="76.7">D6</text>
<text x="49" y="76.7">D20</text>
<text x="74.4" y="75.2">GND</text>
<text x="121.6" y="77">R22</text>
<text x="131.5" y="76.7">D36</text>
<text x="141.7" y="76.7">D50</text>
<text x="167.1" y="75.2">GND</text>
<text x="29.5" y="79.3">1k</text>
<text x="38.7" y="79">LED</text>
<text x="48.9" y="79">LED</text>
<text x="122.2" y="79.3">1k</text>
<text x="131.4" y="79">LED</text>
<text x="141.6" y="79">LED</text>
<text x="29.4" y="85.9">R7</text>
<text x="29.5" y="88.2">1k</text>
<text x="38.7" y="87.9">LED</text>
<text x="39.3" y="85.6">D7</text>
<text x="48.9" y="87.9">LED</text>
<text x="49" y="85.6">D21</text>
<text x="121.6" y="85.9">R23</text>
<text x="122.2" y="88.2">1k</text>
<text x="131.4" y="87.9">LED</text>
<text x="131.5" y="85.6">D37</text>
<text x="141.6" y="87.9">LED</text>
<text x="141.7" y="85.6">D51</text>
<text x="230.8" y="84.2">J1</text>
<text x="231.4" y="86.5">Conn_01x05_Male</text>
<text x="29.4" y="94.8">R8</text>
<text x="49" y="94.5">D22</text>
<text x="121.6" y="94.8">R24</text>
<text x="141.7" y="94.5">D52</text>
<text x="29" y="97.1">2k7</text>
<text x="48.9" y="96.8">LED</text>
<text x="121.7" y="97.1">2k7</text>
<text x="141.6" y="96.8">LED</text>
<text x="220.4" y="99.3">GND</text>
<text x="75" y="105.8">+5V</text>
<text x="167.7" y="105.8">+5V</text>
<text x="22.3" y="112">GND</text>
<text x="75.1" y="111.9">U2</text>
<text x="115" y="112">GND</text>
<text x="167.8" y="111.9">U4</text>
<text x="29.4" y="116.4">R9</text>
<text x="29.5" y="118.7">1k</text>
<text x="38.7" y="118.4">LED</text>
<text x="39.3" y="116.1">D8</text>
<text x="48.9" y="118.4">LED</text>
<text x="49" y="116.1">D23</text>
<text x="72.5" y="114.2">74HC595</text>
<text x="121.6" y="116.4">R25</text>
<text x="122.2" y="118.7">1k</text>
<text x="131.4" y="118.4">LED</text>
<text x="131.5" y="116.1">D38</text>
<text x="141.6" y="118.4">LED</text>
<text x="141.7" y="116.1">D53</text>
<text x="165.2" y="114.2">74HC595</text>
<text x="28.9" y="125.3">R10</text>
<text x="39.3" y="125">D9</text>
<text x="49" y="125">D24</text>
<text x="69.1" y="124.1">QB</text>
<text x="69.1" y="121.5">QA</text>
<text x="76.8" y="122.6" transform="rotate(-90 76.8 122.6)">VCC</text>
<text x="79.7" y="121.5">SER</text>
<text x="121.6" y="125.3">R26</text>
<text x="131.5" y="125">D39</text>
<text x="141.7" y="125">D54</text>
<text x="161.8" y="124.1">QB</text>
<text x="161.8" y="121.5">QA</text>
<text x="169.5" y="122.6" transform="rotate(-90 169.5 122.6)">VCC</text>
<text x="172.4" y="121.5">SER</text>
<text x="29.5" y="127.6">1k</text>
<text x="38.7" y="127.3">LED</text>
<text x="48.9" y="127.3">LED</text>
<text x="69.1" y="126.6">QC</text>
<text x="69.1" y="129.2">QD</text>
<text x="69.1" y="131.7">QE</text>
<text x="77.2" y="129.2">SRCLR</text>
<text x="77.2" y="126.6">SRCLK</text>
<text x="102.2" y="131.8">C2</text>
<text x="122.2" y="127.6">1k</text>
<text x="131.4" y="127.3">LED</text>
<text x="141.6" y="127.3">LED</text>
<text x="161.8" y="126.6">QC</text>
<text x="161.8" y="129.2">QD</text>
<text x="161.8" y="131.7">QE</text>
<text x="169.9" y="129.2">SRCLR</text>
<text x="169.9" y="126.6">SRCLK</text>
<text x="194.9" y="131.8">C4</text>
<text x="28.9" y="134.2">R11</text>
<text x="29.5" y="136.5">1k</text>
<text x="38.7" y="136.2">LED</text>
<text x="38.8" y="133.9">D10</text>
<text x="48.9" y="136.2">LED</text>
<text x="49" y="133.9">D25</text>
<text x="69.1" y="134.2">QF</text>
<text x="69.1" y="136.8">QG</text>
<text x="78.4" y="134.2">RCLK</text>
<text x="80.7" y="136.8">OE</text>
<text x="102.4" y="134.2">100n</text>
<text x="121.6" y="134.2">R27</text>
<text x="122.2" y="136.5">1k</text>
<text x="131.4" y="136.2">LED</text>
<text x="131.5" y="133.9">D40</text>
<text x="141.6" y="136.2">LED</text>
<text x="141.7" y="133.9">D55</text>
<text x="161.8" y="134.2">QF</text>
<text x="161.8" y="136.8">QG</text>
<text x="171.1" y="134.2">RCLK</text>
<text x="173.5" y="136.8">OE</text>
<text x="195.1" y="134.2">100n</text>
<text x="28.9" y="143">R12</text>
<text x="38.8" y="142.7">D11</text>
<text x="49" y="142.7">D26</text>
<text x="69.1" y="139.3">QH</text>
<text x="121.6" y="143">R28</text>
<text x="131.5" y="142.7">D41</text>
<text x="141.7" y="142.7">D56</text>
<text x="161.8" y="139.3">QH</text>
<text x="29.5" y="145.4">1k</text>
<text x="38.7" y="145.1">LED</text>
<text x="48.9" y="145.1">LED</text>
<text x="69.1" y="144.4">QH'</text>
<text x="76.8" y="145.8" transform="rotate(-90 76.8 145.8)">GND</text>
<text x="122.2" y="145.4">1k</text>
<text x="131.4" y="145.1">LED</text>
<text x="141.6" y="145.1">LED</text>
<text x="161.8" y="144.4">QH'</text>
<text x="169.5" y="145.8" transform="rotate(-90 169.5 145.8)">GND</text>
<text x="28.9" y="151.9">R13</text>
<text x="29.5" y="154.2">1k</text>
<text x="38.7" y="153.9">LED</text>
<text x="38.8" y="151.6">D12</text>
<text x="48.9" y="153.9">LED</text>
<text x="49" y="151.6">D27</text>
<text x="121.6" y="151.9">R29</text>
<text x="122.2" y="154.2">1k</text>
<text x="131.4" y="153.9">LED</text>
<text x="131.5" y="151.6">D42</text>
<text x="141.6" y="153.9">LED</text>
<text x="141.7" y="151.6">D57</text>
<text x="28.9" y="160.8">R14</text>
<text x="38.8" y="160.5">D13</text>
<text x="49" y="160.5">D28</text>
<text x="74.4" y="159">GND</text>
<text x="121.6" y="160.8">R30</text>
<text x="131.5" y="160.5">D43</text>
<text x="141.7" y="160.5">D58</text>
<text x="167.1" y="159">GND</text>
<text x="29.5" y="163.1">1k</text>
<text x="38.7" y="162.8">LED</text>
<text x="48.9" y="162.8">LED</text>
<text x="122.2" y="163.1">1k</text>
<text x="131.4" y="162.8">LED</text>
<text x="141.6" y="162.8">LED</text>
<text x="28.9" y="169.7">R15</text>
<text x="29.5" y="172">1k</text>
<text x="38.7" y="171.7">LED</text>
<text x="38.8" y="169.4">D14</text>
<text x="48.9" y="171.7">LED</text>
<text x="49" y="169.4">D29</text>
<text x="121.6" y="169.7">R31</text>
<text x="122.2" y="172">1k</text>
<text x="131.4" y="171.7">LED</text>
<text x="131.5" y="169.4">D44</text>
<text x="141.6" y="171.7">LED</text>
<text x="141.7" y="169.4">D59</text>
<text x="28.9" y="178.6">R16</text>
<text x="49" y="178.3">D30</text>
<text x="121.6" y="178.6">R32</text>
<text x="141.7" y="178.3">D60</text>
<text x="29" y="180.9">2k7</text>
<text x="48.9" y="180.6">LED</text>
<text x="121.7" y="180.9">2k7</text>
<text x="141.6" y="180.6">LED</text>
<text x="22.3" y="195.8">GND</text>
<text x="115" y="195.8">GND</text>
</g>
<g font-size="1.8" fill="#0000c2">
<text x="73.7" y="81.3">Digit 1</text>
<text x="167.6" y="81.3">Digit 3</text>
<text x="74.9" y="166.4">Digit 2</text>
<text x="167.6" y="166.4">Digit 4</text>
</g>
</svg>
